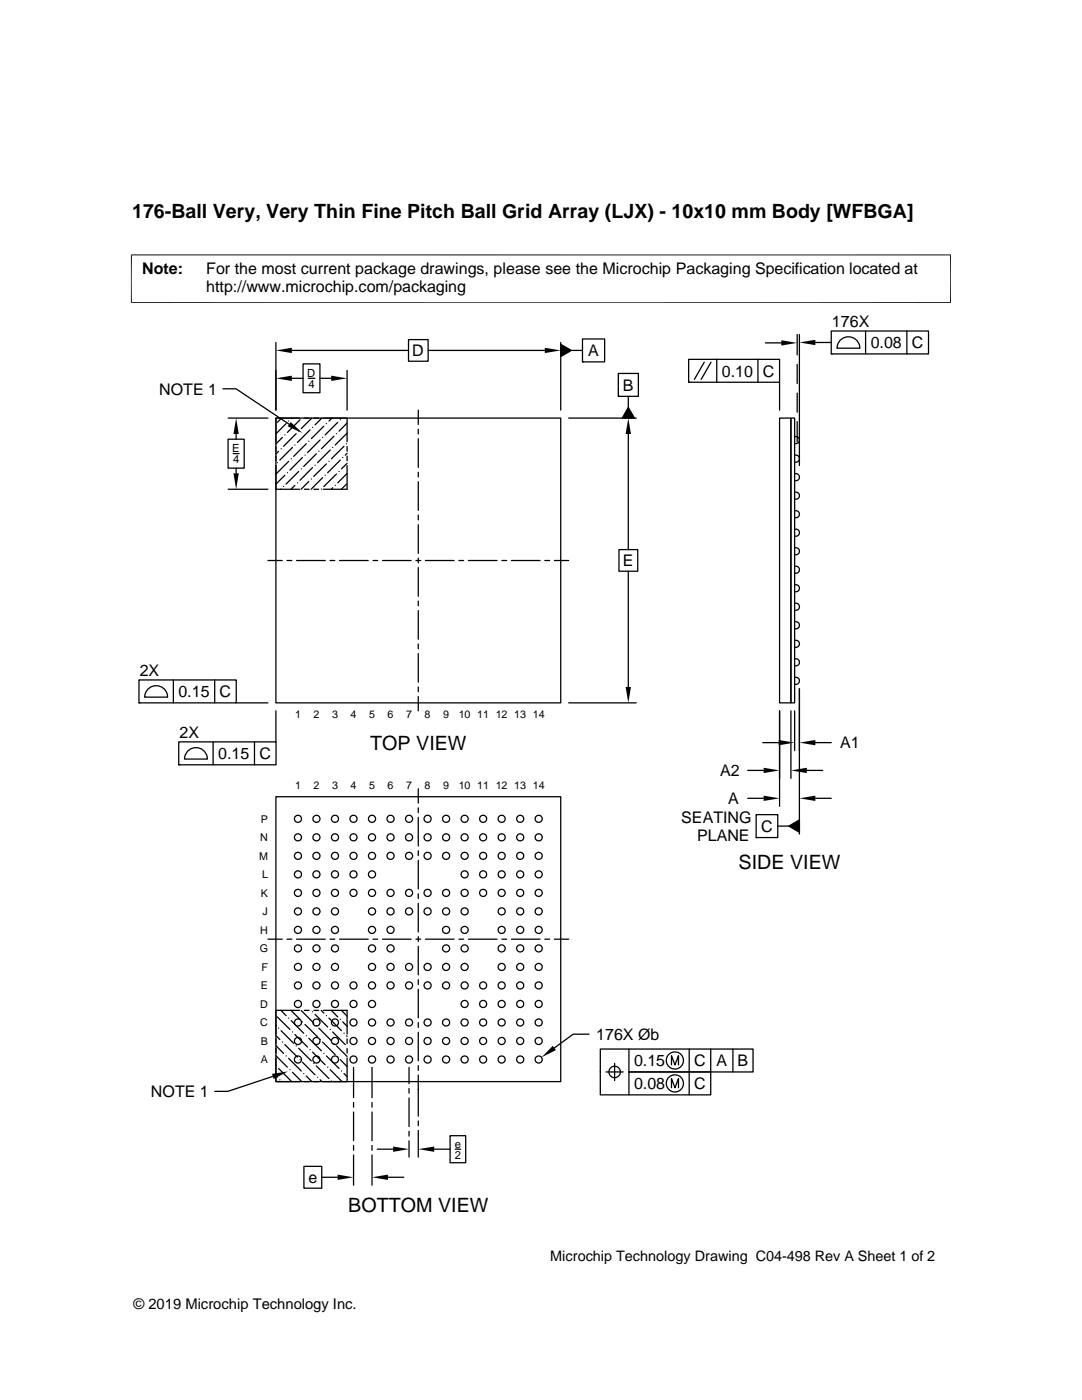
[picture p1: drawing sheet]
<svg xmlns="http://www.w3.org/2000/svg" width="216mm" height="279mm" viewBox="0 0 216 279" stroke-linecap="round" stroke-linejoin="round" font-family="sans-serif">
<g fill="none" stroke="#000" stroke-width=".25">
<path d="M44.5 77.6h2.6l10.6 7.1M55.1 68.3v13.6M58.2 69.9h23.3M58.2 75.5h2.3M60.5 72.6h3.3v5.8h-3.3zM61.5 75.5h1.3M63.8 75.5h2.3M69.3 73.9v8M81.5 67.8h3.9v4.3h-3.9zM85.4 69.9h23.3M111.9 68.7l2.1 1.2-2.1 1.3zM111.9 68.3v13.6"/>
<path d="M114 69.9h2.2M116.2 67.6h4.4v4.6h-4.4zM116.2 72.2h.1M123.4 74.5h4v4.6h-4zM123.4 79.1h.1M125.4 79.1v2.2M137.4 71.7h18.2v4.6h-18.2zM137.4 76.3h.1M140.5 72.3l-1.9 3.4M141.9 72.3l-2 3.4M143 71.7v4.6M151.2 71.7v4.6"/>
<path d="M152.7 68.4h3.2M155.6 76.3v5.6M159.1 66.8v4M159.1 72.7v3.8M159.1 78.4v3.9M159.5 66.8v26.1M162.7 68.3h3.2M165.9 66.1h19.4v4.5h-19.4zM165.9 70.6h.1M167.8 67.8a2.28 2.28 0 0 1 2.4-.4 2.28 2.28 0 0 1 1.4 2.1h-4.6l.4-1.2zM172.7 66.1v4.5M181 66.1v4.5"/>
<path d="M45.5 87.7h3.2v5.7h-3.2zM45.5 97.6h8M45.5 83.4h8M46.5 90.5h1.2M47.1 86.6v1.1M47.1 93.4v1.1M55.1 83.4h56.8v56.9h-56.8zM55.1 92.9v4.7h4.7M55.1 89.1v1M55.1 91v1M55.3 92.3h.1M55.6 90.1l-.5 .5"/>
<path d="M56.1 89.6h.1M56.1 97.6h-.1M56.2 83.4l-.9 .9M56.3 87.3l-1.2 1.3M56.6 97.1h.1M56.8 94.8l-1.7 1.8M56.8 86.8h.1M57.1 84.5l-2 2.1M57.3 94.3h.1M57.6 84h.1M57.6 92.1l-2.5 2.5M58.1 91.6h.1"/>
<path d="M58.2 83.4l-.1 .1M58.4 89.3l-2.6 2.5M58.8 96.9l-.7 .7M58.8 88.8h.1M59.1 86.6l-2.5 2.5M59.4 96.4h.1M59.6 86h.1M59.6 94.1l-2.5 2.5M59.8 83.4h-4.7v4.8M59.9 83.8l-2.6 2.5M60.1 93.6h.1M60.3 91.3l-2.5 2.5"/>
<path d="M60.7 83.4h1M60.7 97.6h1M60.9 90.8h.1M61.1 88.6l-2.5 2.5M61.6 96.1l-1.5 1.5M61.6 88.1h.1M61.9 85.8l-2.5 2.5M62.1 95.6h.1M62.2 83.4l-2.1 2.1M62.4 93.3l-2.5 2.5M62.4 85.3h.1M62.6 97.6h1"/>
<path d="M62.6 83.4h1M62.9 92.8h.1M63.1 90.6l-2.5 2.5M63.6 90.1h.1M63.9 87.8l-2.5 2.5M64.1 97.6h.1M64.2 83.4l-1.3 1.4M64.4 95.3l-2.3 2.3M64.4 87.3h.1M64.5 83.4h4.8v4.8M64.6 85l-2.5 2.5M64.9 94.8h.1"/>
<path d="M65.1 84.5h.1M65.1 92.6l-2.5 2.5M65.6 92.1h.1M65.9 89.8l-2.5 2.5M66.2 83.4l-.6 .6M66.4 89.3h.1M66.4 97.3l-.3 .3M66.6 87.1l-2.5 2.5M66.9 96.9h.1M67.1 94.6l-2.5 2.5M67.1 86.6h.1M67.4 84.3l-2.5 2.5"/>
<path d="M67.6 94.1h.1M67.9 83.8h.1M67.9 91.8l-2.5 2.5M68.4 91.3h.1M68.6 89.1l-2.5 2.5M69.2 96.6l-1.1 1M69.2 88.6h.1M69.3 94.5l-1.9 1.9M69.3 84.4l-1.7 1.6M69.3 92.5l-1.2 1.1M69.3 90.5l-.4 .3M69.3 86.4l-2.4 2.4"/>
<path d="M69.3 92.9v4.7h-4.8M69.3 89.1v1M69.3 91v1M83.5 81.9v2.8M83.5 85.7v.9M83.5 87.6v5.7M83.5 94.2v1M83.5 96.1v5.8M113.5 83.4h13.5M125.4 81.3l1.2 2.1h-2.4zM125.4 86.6v23.1M155.6 83.4h2.2v56.9h-2.2z"/>
<path d="M157.8 83.4h.8v56.9h-.8zM158.6 87.2h.6a.72 .72 0 0 1 0 1.2l-.6 .1M158.6 90.9h.6a.72 .72 0 0 1 0 1.2l-.6 .1M158.6 94.6h.6a.72 .72 0 0 1 0 1.2l-.6 .1M158.6 98.3h.6a.72 .72 0 0 1 0 1.2l-.6 .1M159.1 84.2v4M53.5 111.9h2.8M57.3 111.9h.9M59.2 111.9h5.7M65.8 111.9h1M67.8 111.9h5.7M74.4 111.9h1"/>
<path d="M76.3 111.9h5.7M83 111.9h.9M83.5 102.8v1M83.5 104.7v5.7M83.5 111.4v.9M83.5 113.3v5.7M83.5 120v.9M84.9 111.9h5.7M91.6 111.9h.9M93.5 111.9h5.7M100.1 111.9h1M102 111.9h5.8"/>
<path d="M108.7 111.9h1M110.6 111.9h2.9M123.5 109.7h3.8v4.3h-3.8zM125.4 114v23.1M158.6 102h.6a.72 .72 0 0 1 0 1.2l-.6 .1M158.6 105.6l.6 .1a.72 .72 0 0 1 0 1.2l-.6 .1M158.6 109.3l.6 .1a.71 .71 0 0 1 0 1.2l-.6 .1M158.6 113l.6 .1a.71 .71 0 0 1 0 1.2l-.6 .1M158.6 116.7l.6 .1a.72 .72 0 0 1 0 1.2l-.6 .1M27.7 135.7h19.4v4.6h-19.4zM29.7 137.4a2.28 2.28 0 0 1 2.4-.4 2.28 2.28 0 0 1 1.3 2.1h-4.5l.3-1.2zM34.6 135.7v4.6"/>
<path d="M42.8 135.7v4.6M83.5 121.9v5.7M83.5 128.5v1M83.5 130.4v5.7M83.5 137.1v.9M83.5 139v2.9M158.6 120.4l.6 .1a.72 .72 0 0 1 0 1.2l-.6 .1M158.6 124.1l.6 .1a.72 .72 0 0 1 0 1.2l-.6 .1M158.6 127.8l.6 .1a.72 .72 0 0 1 0 1.2h-.6M158.6 131.5l.6 .1a.72 .72 0 0 1 0 1.2h-.6M158.6 135.2l.6 .1a.72 .72 0 0 1 0 1.2h-.6M159.5 137.5v29"/>
<path d="M27.7 140.3h.1M35.7 148.1h19.4v4.5h-19.4zM35.7 152.6h.1M37.6 149.8a2.28 2.28 0 0 1 2.5-.4 2.28 2.28 0 0 1 1.3 2.1h-4.6l.4-1.2zM42.5 148.1v4.5M47.1 140.3h6.4M50.8 148.1v4.5M55.1 159h56.8v56.9h-56.8zM55.1 141.9v6.2M83.5 157.4v2.9M113.5 140.3h13.5M149.2 153.8h3.2"/>
<path d="M149.2 159.3h3.2M152.2 148.2h3.2M155.6 141.9v19M157.8 141.9v13.4M158.6 141.9v7.9M161 153.8h3.2M162.7 148.2h3.2M162.7 159.3h3.2M83.5 161.2v1M83.5 163.1v5.7M83.5 169.8v1M83.5 171.7v5.7"/>
<path d="M83.5 178.4v.9M150.9 162.6h4.3v4.6h-4.3zM150.9 167.2h.1M155.2 164.9h2.2M157.4 164.9l2.1-1.3v2.5zM53.5 187.4h2.8M57.3 187.4h.9M59.2 187.4h5.7M65.8 187.4h1M67.8 187.4h5.7M74.4 187.4h1M76.3 187.4h5.7"/>
<path d="M83 187.4h.9M83.5 180.3v5.7M83.5 186.9v1M83.5 188.8v5.8M83.5 195.5v1M83.5 197.4v5.7M84.9 187.4h5.7M91.6 187.4h.9M93.5 187.4h5.7M100.1 187.4h1M102 187.4h5.8M108.7 187.4h1"/>
<path d="M110.6 187.4h2.9M54.4 214.8l-8.9 3h-2.7M55.1 210.7l2.2 2.3M55.1 204.7h.1M55.1 214.7l.2 .3M55.1 207.3v1M55.1 209.2v1M55.1 206.7l.7 .8M55.1 211.1v4.8h4.7M55.1 208.7l1.5 1.5M55.1 212.7h.1M55.3 202.9l2.5 2.5"/>
<path d="M55.6 213.2l2.5 2.6M55.6 205.2h.1M55.8 215.5h.1M56 201.6l1.1 1.1M56.1 205.7l2.5 2.5M56.3 208h.1M56.8 208.5l2.6 2.5M57.1 210.7h.1M57.6 211.2l2.5 2.5M57.6 203.2h.1M57.8 213.5h.1M58.1 201.6l1.8 1.8"/>
<path d="M58.1 203.7l2.5 2.5M58.4 206h.1M58.4 214l1.8 1.9M58.8 206.5l2.6 2.5M59.1 208.7h.1M59.6 209.2l2.5 2.5M59.8 201.6h-4.7v4.8M59.9 211.5h.1M60.1 201.7l2.5 2.5M60.3 212l2.6 2.5M60.3 203.9h.1M60.6 214.2h.1"/>
<path d="M60.7 215.9h1M60.7 201.6h1M60.9 204.4l2.5 2.5M61.1 214.7l1.1 1.2M61.1 206.7h.1M61.6 207.2l2.5 2.5M61.9 209.5h.1M62.4 210l2.5 2.5M62.4 201.9h.1M62.6 212.2h.1M62.6 201.6h1M62.6 215.9h1"/>
<path d="M62.9 202.4l2.5 2.6M63.1 212.7l2.5 2.5M63.1 204.7h.1M63.4 215h.1M63.6 205.2l2.5 2.5M63.9 215.5l.3 .4M63.9 207.5h.1M64.1 201.6l.5 .6M64.4 208l2.5 2.5M64.5 201.6h4.8v4.8M64.6 210.2h.1M65.1 210.7l2.5 2.5"/>
<path d="M65.1 202.7h.1M65.4 213h.1M65.6 203.2l2.5 2.5M65.9 205.4h.1M65.9 213.5l2.3 2.4M66.1 201.6l1.3 1.3M66.1 215.8h.1M66.4 206l2.5 2.5M66.6 208.2h.1M67.1 208.7l2.2 2.1M67.4 211h.1M67.9 203.4h.1"/>
<path d="M67.9 211.5l1.4 1.4M68.1 201.6l1.2 1.2M68.1 213.7h.1M68.4 203.9l.9 .9M68.6 206.2h.1M68.6 214.2l.7 .7M69.2 206.7l.1 .1M69.3 211.1v4.8h-4.8M69.3 207.3v1M69.3 209.2v1M70.5 213v6.1M74.2 213v6.1"/>
<path d="M81.6 213v3.3M81.6 217.2v1M81.6 219.1v5.7M83.5 204.1v.9M83.5 206v5.7M83.5 212.7v.9M83.5 214.6v8.2M117.5 206.4h-3.1l-3.8 2.7M120.9 213.9h3.5M122.6 212.2v3.4M125.5 209.4v4.5h16.3v4.6h-22v-9.1h30.5v4.5h-24.8v4.6M134 212.5v-1.8l.7 1.8 .7-1.8v1.8"/>
<path d="M134 217.1v-1.8l.7 1.8 .7-1.8v1.8M137.5 209.4v9.1M141.8 209.4v4.5M146.2 209.4v4.5M60.6 232.8h3.6v4.3h-3.6zM64.2 234.9h3.2M70.5 220v1M70.5 221.9v5.7M70.5 228.6v1M70.5 230.5v6M74.2 220v1M74.2 221.9v5.7"/>
<path d="M74.2 228.6v1M74.2 230.5v6M75.3 229.3h3.1M77.4 234.9h3.2M81.6 225.8v.9M81.6 227.7v3.2M83.5 223.7v1M83.5 225.6v5.3M86.6 229.3h3.2M89.8 226.7h3.1v5.4h-3.1zM90.8 229.3h1.1"/>
<circle cx="59.4" cy="167.1" r=".71"/>
<circle cx="59.4" cy="170.8" r=".71"/>
<circle cx="59.4" cy="174.5" r=".71"/>
<circle cx="59.4" cy="163.4" r=".71"/>
<circle cx="59.4" cy="178.2" r=".71"/>
<circle cx="63.1" cy="163.4" r=".71"/>
<circle cx="63.1" cy="167.1" r=".71"/>
<circle cx="63.1" cy="174.5" r=".71"/>
<circle cx="63.1" cy="178.2" r=".71"/>
<circle cx="63.1" cy="170.8" r=".71"/>
<circle cx="66.8" cy="163.4" r=".71"/>
<circle cx="66.8" cy="174.5" r=".71"/>
<circle cx="66.8" cy="178.2" r=".71"/>
<circle cx="66.8" cy="170.8" r=".71"/>
<circle cx="66.8" cy="167.1" r=".71"/>
<circle cx="70.5" cy="163.4" r=".72"/>
<circle cx="70.5" cy="167.1" r=".71"/>
<circle cx="70.5" cy="178.2" r=".71"/>
<circle cx="70.5" cy="174.5" r=".71"/>
<circle cx="70.5" cy="170.8" r=".71"/>
<circle cx="74.2" cy="163.4" r=".72"/>
<circle cx="74.2" cy="174.5" r=".71"/>
<circle cx="74.2" cy="167.1" r=".71"/>
<circle cx="74.2" cy="178.2" r=".71"/>
<circle cx="74.2" cy="170.8" r=".71"/>
<circle cx="77.9" cy="163.4" r=".72"/>
<circle cx="77.9" cy="178.2" r=".71"/>
<circle cx="77.9" cy="167.1" r=".71"/>
<circle cx="77.9" cy="170.8" r=".71"/>
<circle cx="81.6" cy="163.4" r=".72"/>
<circle cx="81.6" cy="178.2" r=".71"/>
<circle cx="81.6" cy="167.1" r=".71"/>
<circle cx="81.6" cy="170.8" r=".71"/>
<circle cx="85.3" cy="163.4" r=".72"/>
<circle cx="85.3" cy="178.2" r=".71"/>
<circle cx="85.3" cy="170.8" r=".71"/>
<circle cx="85.3" cy="167.1" r=".71"/>
<circle cx="89" cy="163.4" r=".71"/>
<circle cx="89" cy="167.1" r=".71"/>
<circle cx="89" cy="178.2" r=".71"/>
<circle cx="89" cy="170.8" r=".71"/>
<circle cx="92.7" cy="163.4" r=".72"/>
<circle cx="92.7" cy="174.5" r=".71"/>
<circle cx="92.7" cy="167.1" r=".71"/>
<circle cx="92.7" cy="178.2" r=".71"/>
<circle cx="92.7" cy="170.8" r=".71"/>
<circle cx="96.4" cy="163.4" r=".72"/>
<circle cx="96.4" cy="167.1" r=".71"/>
<circle cx="96.4" cy="174.5" r=".71"/>
<circle cx="96.4" cy="178.2" r=".71"/>
<circle cx="96.4" cy="170.8" r=".71"/>
<circle cx="100.1" cy="163.4" r=".72"/>
<circle cx="100.1" cy="174.5" r=".71"/>
<circle cx="100.1" cy="167.1" r=".71"/>
<circle cx="100.1" cy="178.2" r=".71"/>
<circle cx="100.1" cy="170.8" r=".71"/>
<circle cx="103.8" cy="167.1" r=".71"/>
<circle cx="103.8" cy="170.8" r=".71"/>
<circle cx="103.8" cy="174.5" r=".71"/>
<circle cx="103.8" cy="163.4" r=".71"/>
<circle cx="103.8" cy="178.2" r=".71"/>
<circle cx="107.5" cy="163.4" r=".71"/>
<circle cx="107.5" cy="167.1" r=".71"/>
<circle cx="107.5" cy="174.5" r=".71"/>
<circle cx="107.5" cy="178.2" r=".71"/>
<circle cx="107.5" cy="170.8" r=".71"/>
<circle cx="59.4" cy="193" r=".71"/>
<circle cx="59.4" cy="185.6" r=".71"/>
<circle cx="59.4" cy="196.7" r=".71"/>
<circle cx="59.4" cy="181.9" r=".71"/>
<circle cx="59.5" cy="189.3" r=".71"/>
<circle cx="63.1" cy="196.7" r=".71"/>
<circle cx="63.1" cy="193" r=".71"/>
<circle cx="63.2" cy="185.6" r=".71"/>
<circle cx="63.2" cy="181.9" r=".71"/>
<circle cx="63.2" cy="189.3" r=".71"/>
<circle cx="66.8" cy="196.7" r=".71"/>
<circle cx="66.8" cy="185.6" r=".71"/>
<circle cx="66.8" cy="181.9" r=".71"/>
<circle cx="66.8" cy="193" r=".71"/>
<circle cx="66.8" cy="189.3" r=".71"/>
<circle cx="70.5" cy="196.7" r=".72"/>
<circle cx="74.2" cy="196.7" r=".72"/>
<circle cx="74.2" cy="185.6" r=".71"/>
<circle cx="74.2" cy="189.3" r=".71"/>
<circle cx="74.2" cy="193" r=".71"/>
<circle cx="74.2" cy="181.9" r=".71"/>
<circle cx="77.9" cy="196.7" r=".72"/>
<circle cx="77.9" cy="185.6" r=".71"/>
<circle cx="77.9" cy="193" r=".71"/>
<circle cx="77.9" cy="181.9" r=".71"/>
<circle cx="77.9" cy="189.3" r=".71"/>
<circle cx="81.6" cy="196.7" r=".72"/>
<circle cx="81.6" cy="193" r=".71"/>
<circle cx="81.6" cy="181.9" r=".71"/>
<circle cx="85.3" cy="196.7" r=".72"/>
<circle cx="85.3" cy="193" r=".71"/>
<circle cx="85.3" cy="181.9" r=".71"/>
<circle cx="89" cy="196.7" r=".71"/>
<circle cx="89" cy="193" r=".71"/>
<circle cx="89" cy="181.9" r=".71"/>
<circle cx="89" cy="185.6" r=".71"/>
<circle cx="89" cy="189.3" r=".71"/>
<circle cx="92.7" cy="196.7" r=".72"/>
<circle cx="92.7" cy="185.6" r=".71"/>
<circle cx="92.7" cy="181.9" r=".71"/>
<circle cx="92.7" cy="189.3" r=".71"/>
<circle cx="92.7" cy="193" r=".71"/>
<circle cx="96.4" cy="196.7" r=".72"/>
<circle cx="100.1" cy="196.7" r=".72"/>
<circle cx="100.1" cy="185.6" r=".71"/>
<circle cx="100.1" cy="181.9" r=".71"/>
<circle cx="100.1" cy="193" r=".71"/>
<circle cx="100.1" cy="189.3" r=".71"/>
<circle cx="103.8" cy="193" r=".71"/>
<circle cx="103.8" cy="185.6" r=".71"/>
<circle cx="103.8" cy="196.7" r=".71"/>
<circle cx="103.8" cy="181.9" r=".71"/>
<circle cx="103.8" cy="189.3" r=".71"/>
<circle cx="107.5" cy="196.7" r=".71"/>
<circle cx="107.5" cy="193" r=".71"/>
<circle cx="107.5" cy="185.6" r=".71"/>
<circle cx="107.5" cy="181.9" r=".71"/>
<circle cx="107.5" cy="189.3" r=".71"/>
<circle cx="59.4" cy="204.1" r=".71"/>
<circle cx="59.4" cy="200.4" r=".71"/>
<circle cx="59.4" cy="211.4" r=".71"/>
<circle cx="59.4" cy="207.7" r=".71"/>
<circle cx="63.1" cy="200.4" r=".71"/>
<circle cx="63.1" cy="211.5" r=".71"/>
<circle cx="63.1" cy="204.1" r=".71"/>
<circle cx="63.2" cy="207.8" r=".71"/>
<circle cx="66.8" cy="200.4" r=".71"/>
<circle cx="66.8" cy="204.1" r=".71"/>
<circle cx="66.8" cy="211.5" r=".71"/>
<circle cx="66.8" cy="207.7" r=".71"/>
<circle cx="70.5" cy="204.1" r=".71"/>
<circle cx="70.5" cy="200.4" r=".71"/>
<circle cx="70.5" cy="207.7" r=".71"/>
<circle cx="70.5" cy="211.5" r=".71"/>
<circle cx="74.2" cy="200.4" r=".71"/>
<circle cx="74.2" cy="207.8" r=".71"/>
<circle cx="74.2" cy="204.1" r=".71"/>
<circle cx="74.2" cy="211.5" r=".71"/>
<circle cx="77.9" cy="204.1" r=".71"/>
<circle cx="77.9" cy="207.7" r=".71"/>
<circle cx="77.9" cy="211.5" r=".71"/>
<circle cx="81.6" cy="204.1" r=".71"/>
<circle cx="81.6" cy="211.5" r=".71"/>
<circle cx="81.6" cy="207.8" r=".71"/>
<circle cx="85.3" cy="204.1" r=".71"/>
<circle cx="85.3" cy="211.5" r=".71"/>
<circle cx="85.3" cy="207.7" r=".71"/>
<circle cx="89" cy="207.7" r=".71"/>
<circle cx="89" cy="211.4" r=".71"/>
<circle cx="89" cy="204.1" r=".71"/>
<circle cx="92.7" cy="200.4" r=".71"/>
<circle cx="92.7" cy="207.8" r=".71"/>
<circle cx="92.7" cy="204.1" r=".71"/>
<circle cx="92.7" cy="211.5" r=".71"/>
<circle cx="96.4" cy="200.4" r=".71"/>
<circle cx="96.4" cy="204.1" r=".71"/>
<circle cx="96.4" cy="207.7" r=".71"/>
<circle cx="96.4" cy="211.5" r=".71"/>
<circle cx="100.1" cy="200.4" r=".71"/>
<circle cx="100.1" cy="207.8" r=".71"/>
<circle cx="100.1" cy="204.1" r=".71"/>
<circle cx="100.1" cy="211.5" r=".71"/>
<circle cx="103.8" cy="204.1" r=".71"/>
<circle cx="103.8" cy="200.4" r=".71"/>
<circle cx="103.8" cy="211.4" r=".71"/>
<circle cx="103.8" cy="207.7" r=".71"/>
<circle cx="107.5" cy="200.4" r=".71"/>
<circle cx="107.5" cy="211.5" r=".71"/>
<circle cx="107.5" cy="204.1" r=".71"/>
<circle cx="107.5" cy="207.8" r=".71"/>
<circle cx="122.6" cy="213.9" r="1.14"/>
<circle cx="134.7" cy="216.2" r="1.71"/>
<circle cx="134.7" cy="211.6" r="1.71"/>
</g>
<g fill="#000">
<path d="M55.1 69.9l3.1-.5v1.1zM55.1 75.5l3.1-.5v1zM66.1 75l3.2 .5-3.2 .5zM108.7 69.4l3.2 .5-3.2 .6zM111.9 68.7l2.1 1.2-2.1 1.3zM155.9 67.9l3.2 .5-3.2 .6zM159.5 68.3l3.2-.5v1.1zM47.1 83.4l.5 3.2h-1zM46.6 94.5h1l-.5 3.1zM58 84.2l2.3 2.2-2.9-1.3zM125.4 83.4l.5 3.2h-1.1zM125.4 81.3l1.2 2.1h-2.4z"/>
<path d="M124.8 137.1h1.1l-.5 3.2zM152.4 153.2l3.2 .6-3.2 .5zM152.4 158.8l3.2 .5-3.2 .6zM155.4 147.7l3.2 .5-3.2 .5zM157.8 153.8l3.2-.6v1.1zM159.5 148.2l3.2-.5v1zM159.5 159.3l3.2-.5v1.1zM157.4 164.9l2.1-1.3v2.5zM54.3 214.3l3.2-.5-2.9 1.5zM110.3 208.7l.6 .9-2.8 1.4zM67.4 234.4l3.1 .5-3.1 .6zM74.2 234.9l3.2-.5v1.1z"/>
<path d="M78.4 228.8l3.2 .5-3.2 .6zM83.5 229.3l3.1-.5v1.1z"/>
</g>
<path d="M26.1 50.9h163.7M26.2 50.8v9.7M189.7 50.8v9.7M26.1 60.4h163.7" fill="none" stroke="#000" stroke-width=".2"/>
<g font-size="3.9">
<text x="26.4" y="43.5">176-Ball Very, Very Thin Fine Pitch Ball Grid Array (LJX) - 10x10 mm Body [WFBGA]</text>
<text x="73.9" y="149.6">TOP VIEW</text>
<text x="147.4" y="173.4">SIDE VIEW</text>
<text x="69.5" y="241.9">BOTTOM VIEW</text>
</g>
<g font-size="3.2">
<text x="28.4" y="54.6">Note:</text>
<text x="41.1" y="54.6">For the most current package drawings, please see the Microchip Packaging Specification located at</text>
<text x="41.1" y="58.3">http://www.microchip.com/packaging</text>
<text x="166" y="65.3">176X</text>
<text x="82.3" y="71.1">D</text>
<text x="117.4" y="71.1">A</text>
<text x="173.7" y="69.5">0.08</text>
<text x="181.9" y="69.5">C</text>
<text x="124.3" y="78">B</text>
<text x="144" y="75.1">0.10</text>
<text x="152.2" y="75.1">C</text>
<text x="31.7" y="78.8">NOTE 1</text>
<text x="124.3" y="113">E</text>
<text x="27.9" y="134.9">2X</text>
<text x="35.6" y="139.1">0.15</text>
<text x="43.8" y="139.1">C</text>
<text x="35.8" y="147.3">2X</text>
<text x="167.6" y="149.4">A1</text>
<text x="43.5" y="151.5">0.15</text>
<text x="51.8" y="151.5">C</text>
<text x="143.7" y="154.9">A2</text>
<text x="145.3" y="160.5">A</text>
<text x="135.9" y="164.2">SEATING</text>
<text x="139.1" y="167.9">PLANE</text>
<text x="151.9" y="166">C</text>
<text x="119" y="207.5">176X Øb</text>
<text x="126.5" y="212.8">0.15</text>
<text x="138.5" y="212.8">C</text>
<text x="143" y="212.8">A</text>
<text x="147.2" y="212.8">B</text>
<text x="30.1" y="219">NOTE 1</text>
<text x="126.5" y="217.4">0.08</text>
<text x="138.5" y="217.4">C</text>
<text x="61.5" y="236.1">e</text>
</g>
<g font-size="2.9">
<text x="109.8" y="251.7">Microchip Technology Drawing C04-498 Rev A Sheet 1 of 2</text>
<text x="26.6" y="261.3">© 2019 Microchip Technology Inc.</text>
</g>
<g font-size="2.2">
<text x="61.3" y="75.2">D</text>
<text x="61.6" y="77.4">4</text>
<text x="46.3" y="90.3">E</text>
<text x="46.5" y="92.4">4</text>
<text x="90.8" y="229.1">e</text>
<text x="90.8" y="231.2">2</text>
</g>
<g font-size="2.1">
<text x="58.9" y="143.4">1</text>
<text x="62.6" y="143.4">2</text>
<text x="66.3" y="143.4">3</text>
<text x="70" y="143.4">4</text>
<text x="73.6" y="143.4">5</text>
<text x="77.3" y="143.4">6</text>
<text x="81" y="143.4">7</text>
<text x="84.7" y="143.4">8</text>
<text x="88.4" y="143.4">9</text>
<text x="91.5" y="143.4">10 11 12 13 14</text>
<text x="58.9" y="157.4">1</text>
<text x="62.6" y="157.4">2</text>
<text x="66.3" y="157.4">3</text>
<text x="70" y="157.4">4</text>
<text x="73.6" y="157.4">5</text>
<text x="77.3" y="157.4">6</text>
<text x="81" y="157.4">7</text>
<text x="84.7" y="157.4">8</text>
<text x="88.4" y="157.4">9</text>
<text x="91.5" y="157.4">10 11 12 13 14</text>
<text x="51.9" y="167.9">N</text>
<text x="52.1" y="164.2">P</text>
<text x="51.7" y="171.6">M</text>
<text x="52.1" y="179">K</text>
<text x="52.3" y="175.3">L</text>
<text x="52.4" y="182.6">J</text>
<text x="51.8" y="190">G</text>
<text x="51.9" y="186.3">H</text>
<text x="52" y="197.4">E</text>
<text x="52.2" y="193.7">F</text>
<text x="51.9" y="201.1">D</text>
<text x="51.9" y="204.8">C</text>
<text x="52" y="208.5">B</text>
<text x="52" y="212.2">A</text>
</g>
</svg>
